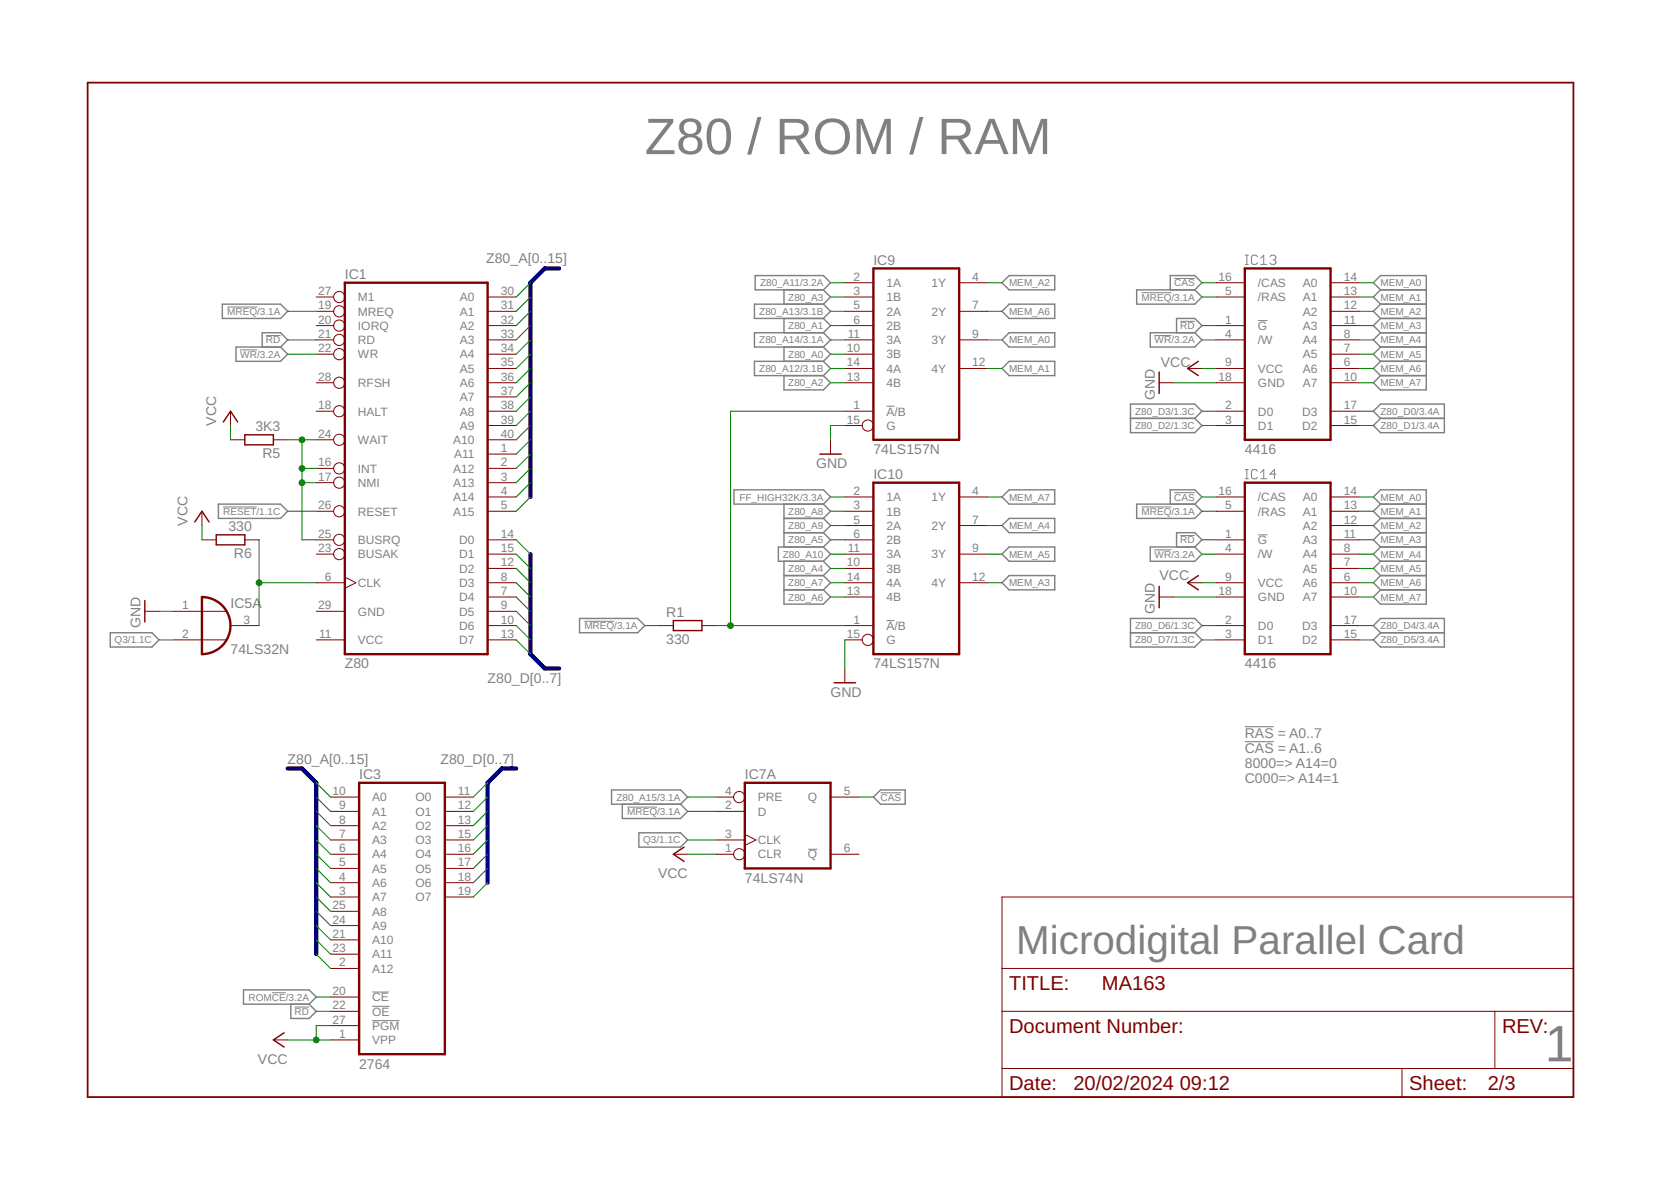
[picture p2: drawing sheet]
<svg xmlns="http://www.w3.org/2000/svg" width="297mm" height="210mm" viewBox="0 0 297 210" stroke-linecap="round" stroke-linejoin="round" font-family="sans-serif">
<path d="M221.3 129.2h5.1M221.3 131.8h5.1" fill="none" stroke="#808080" stroke-width=".19"/>
<g fill="none" stroke="#808080" stroke-width=".18">
<path d="M40.4 54.6h5.3M47.3 59.6h2.6M202.9 52h5.3M205.2 59.6h3M208.7 49.5h3.7M209.8 57.1h2.6M221.4 47h.5M221.4 45.4h.5M221.6 45.4v1.6M223.5 45.6l-.2-.2h-.6l-.2 .2v1.1l.2 .3h.6l.2-.3M223.6 57h1.7M224.1 47h1.1"/>
<path d="M224.1 45.9l.5-.5v1.6M225.7 45.6l.3-.2h.5l.3 .2v.3l-.3 .3M226.3 46.2h.2M226.5 46.2l.3 .3v.2l-.3 .3h-.5l-.3-.3M42.7 62.2h3M157.6 72.2h1.4M39.7 90.1h5.9M202.9 90.1h5.3M205.2 97.7h3M208.7 87.6h3.7M209.8 95.2h2.6M221.4 85.1h.5"/>
<path d="M221.4 83.5h.5M221.6 83.5v1.6M223.5 83.7l-.2-.2h-.6l-.2 .2v1.1l.2 .3h.6l.2-.3M223.6 95.1h1.7M224.1 84l.5-.5v1.6M224.1 85.1h1.1M226.8 84.3h-1.1l.8-.8v1.6M103.9 110.4h5.3M157.6 110.3h1.4M111.5 143.4h5.3M143.6 150.9h1.7M156.5 140.9h3.7"/>
<path d="M48.3 176.4h2.5M52.4 179h2.5M66.2 176.3h2.9M66.2 178.9h3.1M66.2 181.4h4.8"/>
</g>
<g fill="none" stroke="#808080" stroke-width=".25">
<path d="M39.5 54.1h10.4l1.2 1.2-1.2 1.3h-10.4zM134.2 49h12.2l1.2 1.2-1.2 1.3h-12.2zM139.4 51.5v2.6M139.4 56.6v2.5M146.4 59.1h-12.3v2.6h12.3M146.4 56.6l1.2 1.3-1.2 1.2M146.4 54.1h-12.3v2.5h12.3M146.4 51.5l1.2 1.3-1.2 1.3M146.4 54.1l1.2 1.2-1.2 1.3M146.4 59.1l1.2 1.3-1.2 1.3M178.1 55.3l1.3-1.2h8.1v2.5h-8.1zM178.1 50.2l1.3-1.2h8.1v2.5h-8.1z"/>
<path d="M202.1 51.5h10.3l1.3 1.3-1.3 1.3h-10.3zM204.5 59.1h7.9l1.3 1.3-1.3 1.3h-7.9zM208 51.5v-2.5h4.4l1.3 1.2-1.3 1.3M209.1 59.1v-2.5h3.3l1.3 1.3-1.3 1.2M245.4 59.1h8.1M245.4 56.6h8.1M245.4 51.5l-1.3-1.3 1.3-1.2h8.1v20.3h-8.1l-1.3-1.3 1.3-1.2M245.4 54.1h8.1M245.4 51.5h8.1M245.4 59.1l-1.3 1.3 1.3 1.3M245.4 56.6l-1.3 1.3 1.3 1.2M245.4 54.1l-1.3 1.2 1.3 1.3"/>
<path d="M245.4 51.5l-1.3 1.3 1.3 1.3M42 61.7h7.9l1.2 1.2-1.2 1.3h-7.9zM46.6 61.7v-2.6h3.3l1.2 1.3-1.2 1.3M139.4 61.7v2.5M139.4 66.8v2.5h7l1.2-1.3-1.2-1.2M146.4 61.7l1.2 1.2-1.2 1.3M146.4 64.2h-12.3v2.6h12.3M146.4 64.2l1.2 1.3-1.2 1.3M178.1 60.4l1.3-1.3h8.1v2.6h-8.1zM179.4 64.2h8.1v2.6h-8.1l-1.3-1.3zM201 71.8h11.4l1.3 1.3-1.3 1.3 1.3 1.2-1.3 1.3h-11.4zM201 74.4h11.4"/>
<path d="M244.1 73.1l1.3-1.3h11.4v5.1h-11.4l-1.3-1.3 1.3-1.2zM245.4 64.2h8.1M245.4 61.7h8.1M245.4 66.8h8.1M245.4 74.4h11.4M245.4 64.2l-1.3 1.3 1.3 1.3M245.4 61.7l-1.3 1.2 1.3 1.3M38.8 89.6h11.1l1.2 1.3-1.2 1.2h-11.1zM130.5 87.1h15.9l1.2 1.2-1.2 1.3h-15.9zM139.4 89.6v7.6M139.4 99.8v7.6h7l1.2-1.3-1.2-1.3M139.4 94.7h7"/>
<path d="M139.4 92.1h7M146.4 99.8l1.2 1.2-1.2 1.3M146.4 97.2h-8v2.6h8M146.4 94.7l1.2 1.2-1.2 1.3M146.4 89.6l1.2 1.3-1.2 1.2M146.4 92.1l1.2 1.3-1.2 1.3M146.4 97.2l1.2 1.3-1.2 1.3M178.1 98.5l1.3-1.3h8.1v2.6h-8.1zM178.1 93.4l1.3-1.3h8.1v2.6h-8.1zM178.1 88.3l1.3-1.2h8.1v2.5h-8.1zM202.1 89.6h10.3l1.3 1.3-1.3 1.2h-10.3zM204.5 97.2h7.9l1.3 1.3-1.3 1.3h-7.9z"/>
<path d="M208 89.6v-2.5h4.4l1.3 1.2-1.3 1.3M209.1 97.2v-2.5h3.3l1.3 1.2-1.3 1.3M245.4 99.8h8.1M245.4 97.2h8.1M245.4 94.7h8.1M245.4 89.6l-1.3-1.3 1.3-1.2h8.1v20.3h-8.1l-1.3-1.3 1.3-1.3M245.4 92.1h8.1M245.4 89.6h8.1M245.4 99.8l-1.3 1.2 1.3 1.3M245.4 97.2l-1.3 1.3 1.3 1.3M245.4 94.7l-1.3 1.2 1.3 1.3M245.4 92.1l-1.3 1.3 1.3 1.3"/>
<path d="M245.4 89.6l-1.3 1.3 1.3 1.2M19.6 112.5h7.4l1.3 1.2-1.3 1.3h-7.4zM103 109.9h10.3l1.3 1.3-1.3 1.3h-10.3zM139.4 102.3h7M139.4 104.8h7M146.4 102.3l1.2 1.3-1.2 1.2M179.4 102.3h8.1v2.5h-8.1l-1.3-1.2zM201 109.9h11.4l1.3 1.3-1.3 1.3 1.3 1.2-1.3 1.3h-11.4zM201 112.5h11.4M244.1 111.2l1.3-1.3h11.4v5.1h-11.4l-1.3-1.3 1.3-1.2zM245.4 102.3h8.1M245.4 104.8h8.1"/>
<path d="M245.4 112.5h11.4M245.4 102.3l-1.3 1.3 1.3 1.2M108.7 140.4h12.3l1.2 1.3-1.2 1.2h-12.3zM110.6 142.9v2.6h10.4l1.2-1.3-1.2-1.3M113.6 148h7.4l1.2 1.3-1.2 1.3h-7.4zM155.3 141.7l1.2-1.3h4.4v2.5h-4.4zM43.3 175.9h11.6l1.3 1.3-1.3 1.3h-11.6zM51.7 178.5v2.5h3.2l1.3-1.3-1.3-1.2"/>
</g>
<path d="M15.6 14.7h264.1v180.3h-264.1z" fill="none" stroke="#800000" stroke-width=".32"/>
<g fill="none" stroke="#800000" stroke-width=".18">
<path d="M56.2 52.8h3.1M56.2 55.3h3.1M56.2 57.9h3.1M86.7 52.8h5.1M86.7 55.3h5.1M86.7 57.9h5.1M150.2 52.8h5.1M150.2 55.3h5.1M150.2 57.9h5.1M150.2 50.2h5.1M170.5 55.3h5.1M170.5 50.2h5.1"/>
<path d="M216.2 52.8h5.1M216.2 57.9h5.1M216.2 50.2h5.1M236.5 52.8h5.1M236.5 55.3h5.1M236.5 57.9h5.1M236.5 50.2h5.1M41 78.2h2.5M41 73.1v2.5M48.6 78.2h2.5M56.2 60.4h3.1M56.2 62.9h3.1"/>
<path d="M56.2 68h3.1M56.2 73.1h3.1M56.2 78.2h3.1M86.7 60.4h5.1M86.7 62.9h5.1M86.7 65.5h5.1M86.7 68h5.1M86.7 70.5h5.1M86.7 73.1h5.1M86.7 75.6h5.1M86.7 78.2h5.1M147.6 78.2v2.5"/>
<path d="M150.2 60.4h5.1M150.2 62.9h5.1M150.2 65.5h5.1M150.2 68h5.1M150.2 73.1h5.1M150.2 75.6h3.1M170.5 60.4h5.1M170.5 65.5h5.1M206.1 68h2.5M211.1 65.5h2.6M216.2 60.4h5.1M216.2 65.5h5.1"/>
<path d="M216.2 68h5.1M216.2 73.1h5.1M216.2 75.6h5.1M236.5 60.4h5.1M236.5 62.9h5.1M236.5 65.5h5.1M236.5 68h5.1M236.5 73.1h5.1M236.5 75.6h5.1M35.9 95.9h2.5M35.9 90.9v2.5M43.5 95.9h2.6"/>
<path d="M56.2 83.2h3.1M56.2 85.8h3.1M56.2 90.9h3.1M56.2 95.9h3.1M56.2 98.5h3.1M86.7 80.7h5.1M86.7 83.2h5.1M86.7 85.8h5.1M86.7 88.3h5.1M86.7 90.9h5.1M86.7 95.9h5.1M86.7 98.5h5.1"/>
<path d="M150.2 88.3h5.1M150.2 90.9h5.1M150.2 95.9h5.1M150.2 98.5h5.1M150.2 93.4h5.1M170.5 88.3h5.1M170.5 98.5h5.1M170.5 93.4h5.1M216.2 88.3h5.1M216.2 90.9h5.1M216.2 95.9h5.1M216.2 98.5h5.1"/>
<path d="M236.5 88.3h5.1M236.5 90.9h5.1M236.5 95.9h5.1M236.5 98.5h5.1M236.5 93.4h5.1M25.7 108.6h2.6M30.8 108.6h9.4M30.8 113.7h9.4M41 111.2h5.1M56.2 103.6h5.1M56.2 108.6h5.1M56.2 113.7h5.1"/>
<path d="M61.3 102.6l2 1-2 1M86.7 101h5.1M86.7 103.6h5.1M86.7 106.1h5.1M86.7 108.6h5.1M86.7 111.2h5.1M86.7 113.7h5.1M117.2 111.2h2.5M124.8 111.2h2.5M150.2 101h5.1M150.2 103.6h5.1M150.2 106.1h5.1"/>
<path d="M150.2 111.2h5.1M150.2 113.7h3.1M150.2 118.8v2.5M170.5 103.6h5.1M206.1 106.1h2.5M211.1 103.6h2.6M216.2 103.6h5.1M216.2 106.1h5.1M216.2 111.2h5.1M216.2 113.7h5.1M236.5 101h5.1M236.5 103.6h5.1"/>
<path d="M236.5 106.1h5.1M236.5 111.2h5.1M236.5 113.7h5.1M58.8 159.4h5M58.8 156.9h5M58.8 154.3h5M58.8 151.8h5M58.8 149.3h5M58.8 146.7h5M58.8 144.2h5M58.8 141.7h5M79.1 159.4h5"/>
<path d="M79.1 156.9h5M79.1 154.3h5M79.1 151.8h5M79.1 149.3h5M79.1 146.7h5M79.1 144.2h5M79.1 141.7h5M119.7 151.8h2.5M127.3 151.8h3.1M127.3 149.3h5.1M127.3 144.2h5.1M127.3 141.7h3.1"/>
<path d="M132.4 148.3l2 1-2 1M147.6 151.8h5.1M147.6 141.7h5.1M178.1 159.4h101.6v35.6h-101.6zM58.8 179.7h5M58.8 172.1h5M58.8 177.2h5M58.8 167h5M58.8 169.6h5M58.8 164.5h5M58.8 162h5M178.1 179.7h101.6"/>
<path d="M178.1 172.1h101.6M265.7 179.7v10.2M48.6 184.8h2.5M58.8 184.8h5M58.8 182.3h5M178.1 189.9h101.6M249.2 189.9v5.1"/>
<circle cx="60.3" cy="52.8" r=".99"/>
<circle cx="60.3" cy="55.3" r=".99"/>
<circle cx="60.3" cy="57.9" r=".99"/>
<circle cx="60.3" cy="78.2" r=".99"/>
<circle cx="60.3" cy="60.4" r=".99"/>
<circle cx="60.3" cy="68" r=".99"/>
<circle cx="60.3" cy="62.9" r=".99"/>
<circle cx="60.3" cy="73.1" r=".99"/>
<circle cx="154.3" cy="75.6" r=".99"/>
<circle cx="60.3" cy="90.9" r=".99"/>
<circle cx="60.3" cy="95.9" r=".99"/>
<circle cx="60.3" cy="98.5" r=".99"/>
<circle cx="60.3" cy="83.2" r=".99"/>
<circle cx="60.3" cy="85.8" r=".99"/>
<circle cx="154.3" cy="113.7" r=".99"/>
<circle cx="131.4" cy="151.8" r=".99"/>
<circle cx="131.4" cy="141.7" r=".99"/>
</g>
<path d="M61.3 50.2h25.4v66.1h-25.4zM155.3 47.7h15.2v30.5h-15.2zM221.3 47.7h15.2v30.5h-15.2zM155.3 85.8h15.2v30.5h-15.2zM221.3 85.8h15.2v30.5h-15.2zM35.9 106.1a5.1 5.1 0 0 1 5.1 5.1 5.1 5.1 0 0 1-5.1 5.1zM63.8 139.1h15.3v48.3h-15.3zM132.4 139.1h15.2v15.2h-15.2z" fill="none" stroke="#800000" stroke-width=".42"/>
<g fill="none" stroke="#800000" stroke-width=".25">
<path d="M39.7 75l1.3-1.9 1.2 1.9M43.5 77.3h5.1v1.8h-5.1zM206.1 66.1v3.8M213 64.2l-1.9 1.3 1.9 1.3M34.6 92.8l1.3-1.9 1.3 1.9M38.4 95.1h5.1v1.7h-5.1zM145.7 80.7h3.8M25.7 106.7v3.9M119.7 110.3h5.1v1.8h-5.1zM206.1 104.2v3.8M213 102.3l-1.9 1.3 1.9 1.2M148.3 121.3h3.8"/>
<path d="M121.6 150.6l-1.9 1.2 1.9 1.3M50.5 183.6l-1.9 1.2 1.9 1.3"/>
</g>
<path d="M99.4 47.7h-2.6l-2.5 2.5v38.1M94.3 98.5v17.8l2.5 2.5h2.6M51.1 136.6h2.6l2.5 2.5v30.5M91.8 136.6h-2.6l-2.5 2.5v17.8" fill="none" stroke="#000080" stroke-width=".76"/>
<g fill="none" stroke="#008000" stroke-width=".18">
<path d="M51.1 55.3h5.1M94.3 50.2l-2.5 2.6M94.3 52.8l-2.5 2.5M94.3 55.3l-2.5 2.6M94.3 57.9l-2.5 2.5M147.6 57.9h2.6M147.6 52.8h2.6M147.6 50.2h2.6M147.6 55.3h2.6M175.6 50.2h2.5M175.6 55.3h2.5M213.7 57.9h2.5"/>
<path d="M213.7 52.8h2.5M213.7 50.2h2.5M241.6 57.9h2.5M241.6 52.8h2.5M241.6 50.2h2.5M241.6 55.3h2.5M41 75.6v2.6M51.1 78.2h5.1M51.1 62.9h5.1M51.1 60.4h5.1M53.7 78.2v17.7h2.5M94.3 60.4l-2.5 2.5"/>
<path d="M94.3 62.9l-2.5 2.6M94.3 65.5l-2.5 2.5M94.3 68l-2.5 2.5M94.3 70.5l-2.5 2.6M94.3 73.1l-2.5 2.5M94.3 75.6l-2.5 2.6M94.3 78.2l-2.5 2.5M147.6 65.5h2.6M147.6 62.9h2.6M147.6 68h2.6M147.6 60.4h2.6M150.2 73.1h-20.3v38.1"/>
<path d="M150.2 75.6h-2.6v2.6M175.6 65.5h2.5M175.6 60.4h2.5M208.6 68h7.6M213.7 65.5h2.5M213.7 60.4h2.5M213.7 73.1h2.5M213.7 75.6h2.5M241.6 65.5h2.5M241.6 62.9h2.5M241.6 68h2.5M241.6 60.4h2.5"/>
<path d="M241.6 73.1h2.5M241.6 75.6h2.5M35.9 93.4v2.5M46.1 95.9v15.3M51.1 90.9h5.1M53.7 85.8h2.5M53.7 83.2h2.5M91.8 95.9l2.5 2.6M91.8 98.5l2.5 2.5M94.3 80.7l-2.5 2.5M94.3 83.2l-2.5 2.6M94.3 85.8l-2.5 2.5"/>
<path d="M94.3 88.3l-2.5 2.6M147.6 95.9h2.6M147.6 90.9h2.6M147.6 93.4h2.6M147.6 98.5h2.6M147.6 88.3h2.6M175.6 93.4h2.5M175.6 98.5h2.5M175.6 88.3h2.5M213.7 95.9h2.5M213.7 90.9h2.5M213.7 98.5h2.5"/>
<path d="M213.7 88.3h2.5M241.6 95.9h2.5M241.6 90.9h2.5M241.6 93.4h2.5M241.6 98.5h2.5M241.6 88.3h2.5M28.3 113.7h2.5M28.3 108.6h2.5M46.1 103.6h10.1M91.8 101l2.5 2.6M91.8 103.6l2.5 2.5M91.8 106.1l2.5 2.5"/>
<path d="M91.8 108.6l2.5 2.6M91.8 111.2l2.5 2.5M91.8 113.7l2.5 2.6M114.6 111.2h2.6M127.3 111.2h22.9M147.6 103.6h2.6M147.6 101h2.6M147.6 106.1h2.6M150.2 113.7v5.1M175.6 103.6h2.5M208.6 106.1h7.6M213.7 103.6h2.5"/>
<path d="M213.7 111.2h2.5M213.7 113.7h2.5M241.6 103.6h2.5M241.6 101h2.5M241.6 106.1h2.5M241.6 111.2h2.5M241.6 113.7h2.5M56.2 139.1l2.6 2.6M86.7 139.1l-2.6 2.6M56.2 141.7l2.6 2.5M56.2 144.2l2.6 2.5M56.2 146.7l2.6 2.6"/>
<path d="M56.2 149.3l2.6 2.5M56.2 151.8l2.6 2.5M56.2 154.3l2.6 2.6M56.2 156.9l2.6 2.5M56.2 159.4l2.6 2.6M86.7 141.7l-2.6 2.5M86.7 144.2l-2.6 2.5M86.7 146.7l-2.6 2.6M86.7 149.3l-2.6 2.5M86.7 151.8l-2.6 2.5M86.7 154.3l-2.6 2.6M86.7 156.9l-2.6 2.5"/>
<path d="M122.2 151.8h5.1M122.2 141.7h5.1M122.2 144.2h5.1M122.2 149.3h5.1M152.7 141.7h2.6M56.2 162l2.6 2.5M56.2 164.5l2.6 2.5M56.2 167l2.6 2.6M56.2 169.6l2.6 2.5M56.2 179.7h2.6M56.2 177.2h2.6M51.1 184.8h7.7"/>
<path d="M58.8 182.3h-2.6v2.5"/>
</g>
<g fill="#008000" stroke="#008000" stroke-width=".18">
<circle cx="56.2" cy="184.8" r=".51"/>
<circle cx="53.7" cy="83.2" r=".51"/>
<circle cx="53.7" cy="78.2" r=".51"/>
<circle cx="53.7" cy="85.8" r=".51"/>
<circle cx="46.1" cy="103.6" r=".51"/>
<circle cx="129.9" cy="111.2" r=".51"/>
</g>
<g font-size="9.1" fill="#808080">
<text x="114.6" y="27.4">Z80 / ROM / RAM</text>
<text x="274.6" y="188.6">1</text>
</g>
<text font-size="7.2" fill="#808080" x="180.7" y="169.6">Microdigital Parallel Card</text>
<g font-size="3.6" fill="#800000">
<text x="179.4" y="175.9">TITLE:</text>
<text x="195.9" y="175.9">MA163</text>
<text x="179.4" y="183.6">Document Number:</text>
<text x="267" y="183.6">REV:</text>
<text x="179.4" y="193.7">Date:</text>
<text x="190.8" y="193.7">20/02/2024</text>
<text x="209.7" y="193.7">09:12</text>
<text x="250.5" y="193.7">Sheet:</text>
<text x="264.5" y="193.7">2/3</text>
</g>
<g font-size="2.5" fill="#808080">
<text x="86.4" y="46.7">Z80_A[0..15]</text>
<text x="155.3" y="47.1">IC9</text>
<text x="61.3" y="49.6">IC1</text>
<text x="206.4" y="65.2">VCC</text>
<text x="205.3" y="71" transform="rotate(-90 205.3 71)">GND</text>
<text x="38.4" y="75.6" transform="rotate(-90 38.4 75.6)">VCC</text>
<text x="45.4" y="76.7">3K3</text>
<text x="46.7" y="81.5">R5</text>
<text x="145.1" y="83.3">GND</text>
<text x="155.3" y="80.7">74LS157N</text>
<text x="221.3" y="80.7">4416</text>
<text x="155.3" y="85.2">IC10</text>
<text x="33.4" y="93.4" transform="rotate(-90 33.4 93.4)">VCC</text>
<text x="40.6" y="94.4">330</text>
<text x="41.6" y="99.2">R6</text>
<text x="206.1" y="103.1">VCC</text>
<text x="25" y="111.7" transform="rotate(-90 25 111.7)">GND</text>
<text x="41" y="108">IC5A</text>
<text x="118.4" y="109.7">R1</text>
<text x="205.3" y="109.1" transform="rotate(-90 205.3 109.1)">GND</text>
<text x="41" y="116.3">74LS32N</text>
<text x="61.3" y="118.8">Z80</text>
<text x="118.4" y="114.5">330</text>
<text x="155.3" y="118.8">74LS157N</text>
<text x="221.3" y="118.8">4416</text>
<text x="86.7" y="121.3">Z80_D[0..7]</text>
<text x="147.6" y="123.9">GND</text>
<text x="221.3" y="131.1">RAS = A0..7</text>
<text x="51.1" y="135.8">Z80_A[0..15]</text>
<text x="78.3" y="135.8">Z80_D[0..7]</text>
<text x="221.3" y="133.8">CAS = A1..6</text>
<text x="221.3" y="136.5">8000=&gt; A14=0</text>
<text x="63.8" y="138.5">IC3</text>
<text x="132.4" y="138.5">IC7A</text>
<text x="221.3" y="139.1">C000=&gt; A14=1</text>
<text x="117" y="156.1">VCC</text>
<text x="132.4" y="156.9">74LS74N</text>
<text x="45.9" y="189.1">VCC</text>
<text x="63.8" y="189.9">2764</text>
</g>
<g font-size="2.1" fill="#808080">
<text x="56.6" y="52.4">27</text>
<text x="63.6" y="53.5">M1</text>
<text x="81.7" y="53.5">A0</text>
<text x="89" y="52.4">30</text>
<text x="151.7" y="49.9">2</text>
<text x="151.7" y="52.4">3</text>
<text x="157.6" y="51">1A</text>
<text x="157.6" y="53.5">1B</text>
<text x="165.6" y="51">1Y</text>
<text x="172.8" y="49.9">4</text>
<text x="216.6" y="49.9">16</text>
<text x="217.8" y="52.4">5</text>
<text x="223.6" y="51">/CAS</text>
<text x="223.6" y="53.5">/RAS</text>
<text x="231.6" y="51">A0</text>
<text x="231.6" y="53.5">A1</text>
<text x="238.9" y="49.9">14</text>
<text x="238.9" y="52.4">13</text>
<text x="56.6" y="55">19</text>
<text x="56.6" y="57.5">20</text>
<text x="63.6" y="56.1">MREQ</text>
<text x="63.6" y="58.6">IORQ</text>
<text x="81.7" y="56.1">A1</text>
<text x="81.7" y="58.6">A2</text>
<text x="89" y="55">31</text>
<text x="89" y="57.5">32</text>
<text x="151.7" y="55">5</text>
<text x="151.7" y="57.5">6</text>
<text x="157.6" y="56.1">2A</text>
<text x="157.6" y="58.6">2B</text>
<text x="165.6" y="56.1">2Y</text>
<text x="172.8" y="55">7</text>
<text x="217.8" y="57.5">1</text>
<text x="223.6" y="58.6">G</text>
<text x="231.6" y="56.1">A2</text>
<text x="231.6" y="58.6">A3</text>
<text x="238.9" y="55">12</text>
<text x="238.9" y="57.5">11</text>
<text x="56.6" y="60">21</text>
<text x="56.6" y="62.6">22</text>
<text x="63.6" y="61.2">RD</text>
<text x="63.6" y="63.7">WR</text>
<text x="81.7" y="61.2">A3</text>
<text x="81.7" y="63.7">A4</text>
<text x="89" y="60">33</text>
<text x="89" y="62.6">34</text>
<text x="89" y="65.1">35</text>
<text x="150.5" y="62.6">10</text>
<text x="150.5" y="65.1">14</text>
<text x="150.7" y="60">11</text>
<text x="157.6" y="63.7">3B</text>
<text x="157.6" y="61.2">3A</text>
<text x="165.6" y="61.2">3Y</text>
<text x="172.8" y="60">9</text>
<text x="172.8" y="65.1">12</text>
<text x="217.8" y="60">4</text>
<text x="217.8" y="65.1">9</text>
<text x="223.6" y="61.2">/W</text>
<text x="231.6" y="61.2">A4</text>
<text x="231.6" y="63.7">A5</text>
<text x="238.9" y="60">8</text>
<text x="238.9" y="62.6">7</text>
<text x="238.9" y="65.1">6</text>
<text x="56.6" y="67.7">28</text>
<text x="63.6" y="68.8">RFSH</text>
<text x="81.7" y="66.2">A5</text>
<text x="81.7" y="68.8">A6</text>
<text x="81.7" y="71.3">A7</text>
<text x="89" y="67.7">36</text>
<text x="89" y="70.2">37</text>
<text x="150.5" y="67.7">13</text>
<text x="157.6" y="68.8">4B</text>
<text x="157.6" y="66.2">4A</text>
<text x="165.6" y="66.2">4Y</text>
<text x="216.6" y="67.7">18</text>
<text x="223.6" y="68.8">GND</text>
<text x="223.6" y="66.2">VCC</text>
<text x="231.6" y="66.2">A6</text>
<text x="231.6" y="68.8">A7</text>
<text x="238.9" y="67.7">10</text>
<text x="56.6" y="72.7">18</text>
<text x="56.6" y="77.8">24</text>
<text x="63.6" y="73.9">HALT</text>
<text x="81.7" y="73.9">A8</text>
<text x="81.7" y="76.4">A9</text>
<text x="89" y="72.7">38</text>
<text x="89" y="75.3">39</text>
<text x="89" y="77.8">40</text>
<text x="150.5" y="75.3">15</text>
<text x="151.7" y="72.7">1</text>
<text x="157.6" y="73.9">A/B</text>
<text x="157.6" y="76.4">G</text>
<text x="217.8" y="72.7">2</text>
<text x="217.8" y="75.3">3</text>
<text x="223.6" y="73.9">D0</text>
<text x="223.6" y="76.4">D1</text>
<text x="231.5" y="76.4">D2</text>
<text x="231.5" y="73.9">D3</text>
<text x="238.9" y="75.3">15</text>
<text x="238.9" y="72.7">17</text>
<text x="56.6" y="82.9">16</text>
<text x="63.6" y="78.9">WAIT</text>
<text x="80.6" y="78.9">A10</text>
<text x="80.7" y="81.5">A11</text>
<text x="89" y="80.4">1</text>
<text x="89" y="82.9">2</text>
<text x="56.6" y="85.4">17</text>
<text x="63.6" y="84">INT</text>
<text x="63.6" y="86.6">NMI</text>
<text x="80.6" y="84">A12</text>
<text x="80.6" y="86.6">A13</text>
<text x="80.6" y="89.1">A14</text>
<text x="89" y="85.4">3</text>
<text x="89" y="88">4</text>
<text x="151.7" y="88">2</text>
<text x="157.6" y="89.1">1A</text>
<text x="165.6" y="89.1">1Y</text>
<text x="172.8" y="88">4</text>
<text x="216.6" y="88">16</text>
<text x="223.6" y="89.1">/CAS</text>
<text x="231.6" y="89.1">A0</text>
<text x="238.9" y="88">14</text>
<text x="56.6" y="90.5">26</text>
<text x="56.6" y="95.6">25</text>
<text x="63.6" y="91.6">RESET</text>
<text x="80.6" y="91.6">A15</text>
<text x="89" y="90.5">5</text>
<text x="89" y="95.6">14</text>
<text x="151.7" y="90.5">3</text>
<text x="151.7" y="93.1">5</text>
<text x="151.7" y="95.6">6</text>
<text x="157.6" y="91.6">1B</text>
<text x="157.6" y="94.2">2A</text>
<text x="165.6" y="94.2">2Y</text>
<text x="172.8" y="93.1">7</text>
<text x="217.8" y="90.5">5</text>
<text x="217.8" y="95.6">1</text>
<text x="223.6" y="91.6">/RAS</text>
<text x="231.6" y="91.6">A1</text>
<text x="231.6" y="94.2">A2</text>
<text x="238.9" y="90.5">13</text>
<text x="238.9" y="93.1">12</text>
<text x="238.9" y="95.6">11</text>
<text x="56.6" y="98.1">23</text>
<text x="63.6" y="96.7">BUSRQ</text>
<text x="63.6" y="99.3">BUSAK</text>
<text x="81.6" y="96.7">D0</text>
<text x="81.6" y="99.3">D1</text>
<text x="81.6" y="101.8">D2</text>
<text x="89" y="98.1">15</text>
<text x="89" y="100.7">12</text>
<text x="150.5" y="100.7">10</text>
<text x="150.7" y="98.1">11</text>
<text x="157.6" y="96.7">2B</text>
<text x="157.6" y="101.8">3B</text>
<text x="157.6" y="99.3">3A</text>
<text x="165.6" y="99.3">3Y</text>
<text x="172.8" y="98.1">9</text>
<text x="217.8" y="98.1">4</text>
<text x="223.6" y="99.3">/W</text>
<text x="223.6" y="96.7">G</text>
<text x="231.6" y="96.7">A3</text>
<text x="231.6" y="99.3">A4</text>
<text x="231.6" y="101.8">A5</text>
<text x="238.9" y="98.1">8</text>
<text x="238.9" y="100.7">7</text>
<text x="57.8" y="103.2">6</text>
<text x="63.6" y="104.3">CLK</text>
<text x="81.6" y="104.3">D3</text>
<text x="81.6" y="106.9">D4</text>
<text x="89" y="103.2">8</text>
<text x="89" y="105.8">7</text>
<text x="150.5" y="105.8">13</text>
<text x="150.5" y="103.2">14</text>
<text x="157.6" y="106.9">4B</text>
<text x="157.6" y="104.3">4A</text>
<text x="165.6" y="104.3">4Y</text>
<text x="172.8" y="103.2">12</text>
<text x="216.6" y="105.8">18</text>
<text x="217.8" y="103.2">9</text>
<text x="223.6" y="106.9">GND</text>
<text x="223.6" y="104.3">VCC</text>
<text x="231.6" y="104.3">A6</text>
<text x="231.6" y="106.9">A7</text>
<text x="238.9" y="103.2">6</text>
<text x="238.9" y="105.8">10</text>
<text x="32.4" y="108.3">1</text>
<text x="32.4" y="113.4">2</text>
<text x="43.3" y="110.8">3</text>
<text x="56.6" y="108.3">29</text>
<text x="56.7" y="113.4">11</text>
<text x="63.6" y="109.4">GND</text>
<text x="81.6" y="109.4">D5</text>
<text x="81.6" y="112">D6</text>
<text x="89" y="108.3">9</text>
<text x="89" y="110.8">10</text>
<text x="89" y="113.4">13</text>
<text x="150.5" y="113.4">15</text>
<text x="151.7" y="110.8">1</text>
<text x="157.6" y="112">A/B</text>
<text x="217.8" y="110.8">2</text>
<text x="217.8" y="113.4">3</text>
<text x="223.6" y="112">D0</text>
<text x="231.5" y="112">D3</text>
<text x="238.9" y="113.4">15</text>
<text x="238.9" y="110.8">17</text>
<text x="63.6" y="114.5">VCC</text>
<text x="81.6" y="114.5">D7</text>
<text x="157.6" y="114.5">G</text>
<text x="223.6" y="114.5">D1</text>
<text x="231.5" y="114.5">D2</text>
<text x="59.1" y="141.3">10</text>
<text x="60.3" y="143.8">9</text>
<text x="66.2" y="142.4">A0</text>
<text x="73.9" y="142.4">O0</text>
<text x="81.4" y="141.3">11</text>
<text x="81.4" y="143.8">12</text>
<text x="128.9" y="143.8">2</text>
<text x="128.9" y="141.3">4</text>
<text x="134.7" y="142.4">PRE</text>
<text x="143.6" y="142.4">Q</text>
<text x="150" y="141.3">5</text>
<text x="60.3" y="148.9">7</text>
<text x="60.3" y="146.4">8</text>
<text x="66.2" y="147.5">A2</text>
<text x="66.2" y="145">A1</text>
<text x="73.9" y="145">O1</text>
<text x="73.9" y="147.5">O2</text>
<text x="81.4" y="146.4">13</text>
<text x="81.4" y="148.9">15</text>
<text x="128.9" y="148.9">3</text>
<text x="134.7" y="145">D</text>
<text x="60.3" y="154">5</text>
<text x="60.3" y="151.5">6</text>
<text x="66.2" y="155.1">A5</text>
<text x="66.2" y="152.6">A4</text>
<text x="66.2" y="150">A3</text>
<text x="73.9" y="150">O3</text>
<text x="73.9" y="152.6">O4</text>
<text x="73.9" y="155.1">O5</text>
<text x="81.4" y="151.5">16</text>
<text x="81.4" y="154">17</text>
<text x="128.9" y="151.5">1</text>
<text x="134.7" y="152.6">CLR</text>
<text x="134.7" y="150">CLK</text>
<text x="143.6" y="152.6">Q</text>
<text x="150" y="151.5">6</text>
<text x="59.1" y="161.6">25</text>
<text x="60.3" y="159.1">3</text>
<text x="60.3" y="156.5">4</text>
<text x="66.2" y="160.2">A7</text>
<text x="66.2" y="157.7">A6</text>
<text x="73.9" y="157.7">O6</text>
<text x="73.9" y="160.2">O7</text>
<text x="81.4" y="156.5">18</text>
<text x="81.4" y="159.1">19</text>
<text x="59.1" y="166.7">21</text>
<text x="59.1" y="164.2">24</text>
<text x="66.2" y="167.8">A10</text>
<text x="66.2" y="165.3">A9</text>
<text x="66.2" y="162.7">A8</text>
<text x="59.1" y="169.2">23</text>
<text x="60.3" y="171.8">2</text>
<text x="66.2" y="172.9">A12</text>
<text x="66.2" y="170.4">A11</text>
<text x="59.1" y="176.9">20</text>
<text x="59.1" y="179.4">22</text>
<text x="66.2" y="178">CE</text>
<text x="59.1" y="181.9">27</text>
<text x="60.3" y="184.5">1</text>
<text x="66.2" y="185.6">VPP</text>
<text x="66.2" y="180.5">OE</text>
<text x="66.2" y="183.1">PGM</text>
</g>
<g font-size="1.8" fill="#808080">
<text x="135.1" y="50.9">Z80_A11/3.2A</text>
<text x="140.1" y="53.4">Z80_A3</text>
<text x="179.4" y="50.9">MEM_A2</text>
<text x="202.9" y="53.4">MREQ/3.1A</text>
<text x="208.7" y="50.9">CAS</text>
<text x="245.4" y="53.4">MEM_A1</text>
<text x="245.4" y="50.9">MEM_A0</text>
<text x="40.4" y="56">MREQ/3.1A</text>
<text x="135" y="56">Z80_A13/3.1B</text>
<text x="140.1" y="58.5">Z80_A1</text>
<text x="179.4" y="56">MEM_A6</text>
<text x="209.8" y="58.5">RD</text>
<text x="245.4" y="58.5">MEM_A3</text>
<text x="245.4" y="56">MEM_A2</text>
<text x="42.7" y="63.6">WR/3.2A</text>
<text x="47.3" y="61">RD</text>
<text x="135" y="61">Z80_A14/3.1A</text>
<text x="140.1" y="63.6">Z80_A0</text>
<text x="179.4" y="61">MEM_A0</text>
<text x="205.2" y="61">WR/3.2A</text>
<text x="245.4" y="63.6">MEM_A5</text>
<text x="245.4" y="61">MEM_A4</text>
<text x="135" y="66.1">Z80_A12/3.1B</text>
<text x="140.1" y="68.7">Z80_A2</text>
<text x="179.4" y="66.1">MEM_A1</text>
<text x="245.4" y="66.1">MEM_A6</text>
<text x="245.4" y="68.7">MEM_A7</text>
<text x="201.8" y="76.3">Z80_D2/1.3C</text>
<text x="201.8" y="73.7">Z80_D3/1.3C</text>
<text x="245.4" y="73.7">Z80_D0/3.4A</text>
<text x="245.4" y="76.3">Z80_D1/3.4A</text>
<text x="131.4" y="89">FF_HIGH32K/3.3A</text>
<text x="179.4" y="89">MEM_A7</text>
<text x="208.7" y="89">CAS</text>
<text x="245.4" y="89">MEM_A0</text>
<text x="39.7" y="91.5">RESET/1.1C</text>
<text x="140.1" y="91.5">Z80_A8</text>
<text x="140.1" y="94">Z80_A9</text>
<text x="179.4" y="94">MEM_A4</text>
<text x="202.9" y="91.5">MREQ/3.1A</text>
<text x="245.4" y="94">MEM_A2</text>
<text x="245.4" y="91.5">MEM_A1</text>
<text x="139.1" y="99.1">Z80_A10</text>
<text x="140.1" y="101.7">Z80_A4</text>
<text x="140.1" y="96.6">Z80_A5</text>
<text x="179.4" y="99.1">MEM_A5</text>
<text x="205.2" y="99.1">WR/3.2A</text>
<text x="209.8" y="96.6">RD</text>
<text x="245.4" y="101.7">MEM_A5</text>
<text x="245.4" y="99.1">MEM_A4</text>
<text x="245.4" y="96.6">MEM_A3</text>
<text x="140.1" y="106.7">Z80_A6</text>
<text x="140.1" y="104.2">Z80_A7</text>
<text x="179.4" y="104.2">MEM_A3</text>
<text x="245.4" y="104.2">MEM_A6</text>
<text x="245.4" y="106.7">MEM_A7</text>
<text x="103.9" y="111.8">MREQ/3.1A</text>
<text x="201.8" y="111.8">Z80_D6/1.3C</text>
<text x="245.4" y="111.8">Z80_D4/3.4A</text>
<text x="20.4" y="114.4">Q3/1.1C</text>
<text x="201.8" y="114.4">Z80_D7/1.3C</text>
<text x="245.4" y="114.4">Z80_D5/3.4A</text>
<text x="109.6" y="142.3">Z80_A15/3.1A</text>
<text x="156.5" y="142.3">CAS</text>
<text x="111.5" y="144.8">MREQ/3.1A</text>
<text x="114.3" y="149.9">Q3/1.1C</text>
<text x="44.2" y="177.8">ROMCE/3.2A</text>
<text x="52.4" y="180.4">RD</text>
</g>
</svg>
